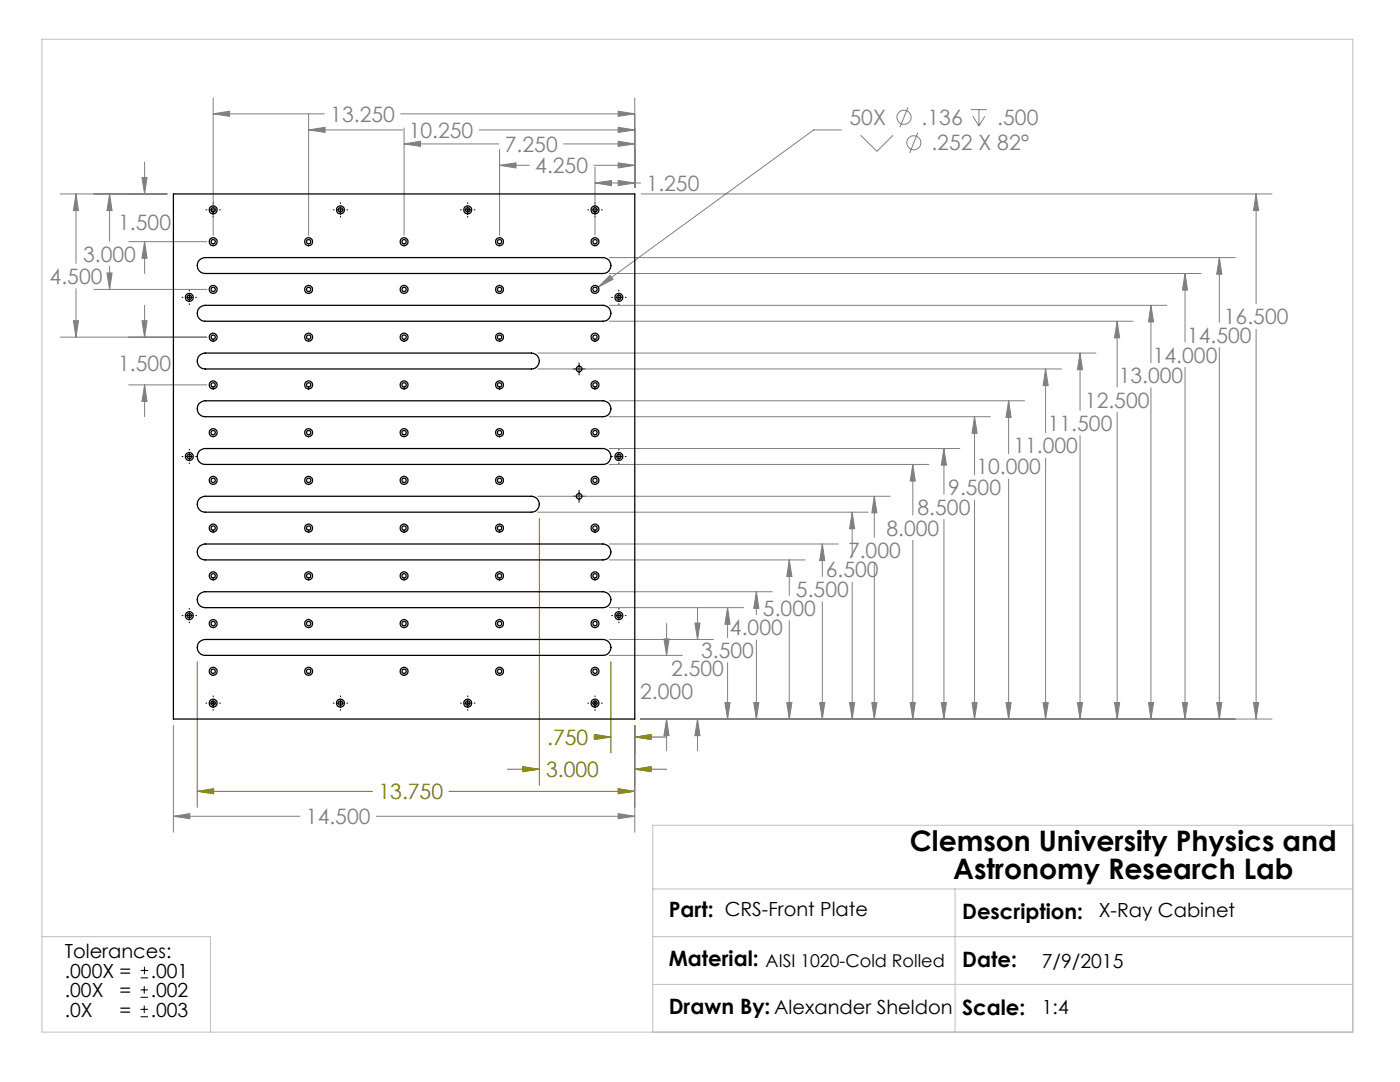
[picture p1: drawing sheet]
<svg xmlns="http://www.w3.org/2000/svg" width="279mm" height="216mm" viewBox="0 0 279 216" stroke-linecap="round" stroke-linejoin="round" font-family="sans-serif">
<g fill="none" stroke="#808080" stroke-width=".2">
<path d="M42.5 19.5v27.5M126.7 19.5v17.9M12 38.7h21.3M15.2 38.7l.5 3.3h-1.1zM15.2 38.7v13.9M21.9 38.7v9.4M21.9 38.7l.5 3.3h-1.1zM28.3 35.4h1.1l-.5 3.3zM28.9 32.3v6.4M42.5 22.7l3.3-.5v1zM42.5 22.7h22.2M61.6 25.9l3.3-.5v1z"/>
<path d="M61.6 22.8v24.2M61.6 25.9h18.8M80 22.7h46.7M80.6 25.5v21.5M80.6 28.7h19M80.6 28.7l3.3-.5v1zM95.6 25.9h31.1M99.7 33l3.3-.5v1zM99.7 29.8v17.2M99.7 33h5.9M112.5 28.7h14.2M118.5 33h8.2"/>
<path d="M118.7 36.5l3.3-.5v1zM118.7 33.3v13.7M118.7 36.5h9.1M123.4 36l3.3 .5-3.3 .5zM123.4 32.5l3.3 .5-3.3 .5zM123.4 28.2l3.3 .5-3.3 .5zM123.4 25.4l3.3 .5-3.3 .5zM123.4 22.2l3.3 .5-3.3 .5zM128 38.7h125.9M167.9 25.9h-5.5l-43 31.4M171.8 27l3.2 3.2 3.2-3.2M181.2 21.4l-1.6 4"/>
<path d="M183.2 26.5l-1.6 4M193.7 21.9h3.3M194.1 23.2l1.3 1.9M195.4 21.9v3.2M196.6 23.2l-1.2 1.9M250.7 38.7l.5 3.3h-1zM250.7 38.7v21.9M15.2 57.6v9.7M18.7 57.7h22.6M21.3 54.5h1.1l-.5 3.2zM21.9 53.2v4.5M25.7 48.2h15.6"/>
<path d="M28.9 48.2l.5 3.3h-1.1zM28.9 48.2v6.4M119.4 57.3l2.3-2.4 .6 .8zM121.6 54.6h118.1M121.6 51.4h124.9M236.5 54.6l.5 3.3h-1zM236.5 54.6v13.7M243.3 51.4v12.9M243.3 51.4l.5 3.3h-1zM12 67.3h29.3M14.6 64h1.1l-.5 3.3zM25.7 76.8h15.6"/>
<path d="M28.3 64h1.1l-.5 3.3zM28.9 76.8l.5 3.3h-1.1zM28.9 60.9v6.4M28.9 76.8v6.3M107.3 73.6h104.5M107.3 70.4h111.4M121.6 80h82.9M121.6 64.1h104.5M121.6 60.9h111.3M201.3 80l.5 3.3h-1zM201.3 80v10.5M208.7 73.6l.5 3.3h-1z"/>
<path d="M208.7 73.6v12.8M215.5 70.4l.5 3.4h-1zM215.5 70.4v11.5M223 64.1v13.1M223 64.1l.4 3.3h-1zM229.7 60.9l.5 3.3h-1zM229.7 60.9v11.5M229.7 77.4v66.1M236.5 73.3v70.2M243.3 69.4v74.1M250.7 65.7v77.8M107.3 99h70.4"/>
<path d="M121.6 92.7h63.7M121.6 89.5h70M121.6 83.1h76.1M174.5 99v8.2M174.5 99l.5 3.3h-1zM182.2 92.7l.5 3.3h-1.1zM182.2 92.7v10.1M188.4 89.5l.5 3.3h-1zM188.4 89.5v9.1M194.5 83.1l.5 3.4h-1zM194.5 83.1v11.7M194.5 99.8v43.7"/>
<path d="M201.3 95.6v47.9M208.7 91.4v52.1M215.5 86.9v56.6M223 82.3v61.2M107.3 102.2h65.9M121.6 118.1h32.5M121.6 111.7h39.1M121.6 108.5h45.7M151 118.1l.4 3.3h-1zM151 118.1v4.6M157.5 111.7l.5 3.3h-1zM157.5 111.7v7.1"/>
<path d="M164.1 108.5l.5 3.4h-1zM164.1 108.5v6.5M170.1 102.2l.5 3.3h-1.1zM170.1 102.2v8.9M170.1 116.2v27.3M174.5 112.3v31.2M182.2 107.8v35.7M188.4 103.6v39.9M121.6 130.8h14.6M121.6 127.6h20.8M121.6 121.2h26.8M132.5 127.5h1l-.5 3.3z"/>
<path d="M133 124.4v6.4M138.7 124.3h1l-.5 3.3zM139.2 121.2v6.4M145.2 121.2l.5 3.4h-1zM145.2 121.2v6M145.2 132.3v11.2M151 127.7v15.8M157.5 123.8v19.7M164.1 120.1v23.4M34.6 144.7v21.4M126.7 144.7v21.4M128 143.5h125.9"/>
<path d="M133 143.5l.5 3.3h-1zM133 143.5v6.3M139.2 143.5l.5 3.3h-1zM139.2 143.5v6.3M144.7 140.2h1l-.5 3.3zM150.4 140.2h1l-.4 3.3zM157 140.2h1l-.5 3.3zM163.6 140.2h1l-.5 3.3zM169.5 140.2h1.1l-.5 3.3zM174 140.2h1l-.5 3.3zM181.6 140.2h1.1l-.5 3.3zM187.9 140.2h1l-.5 3.3z"/>
<path d="M194 140.2h1l-.5 3.3zM200.8 140.2h1l-.5 3.3zM208.2 140.2h1l-.5 3.3zM215 140.2h1l-.5 3.3zM222.4 140.2h1l-.4 3.3zM229.2 140.2h1l-.5 3.3zM236 140.2h1l-.5 3.3zM242.8 140.2h1l-.5 3.3zM250.2 140.2h1l-.5 3.3zM34.6 162.9l3.3-.6v1.1zM34.6 162.9h25.3M75.1 162.9h51.6"/>
<path d="M123.4 162.3l3.3 .6-3.3 .5z"/>
<circle cx="180.4" cy="23.4" r="1.41"/>
<circle cx="182.4" cy="28.5" r="1.41"/>
</g>
<g fill="none" stroke="#000" stroke-width=".2">
<path d="M36.3 59.3h.2M37.1 59.3h1.3M37.8 57.9v.2M37.8 58.7v1.3M39.1 59.3h.1M41.1 41.9h.2M41.9 41.9h1.3M42.5 40.4v.2M42.5 41.2v1.3M42.5 43.1v.2M43.8 41.9h.2M66.5 41.9h.2"/>
<path d="M67.3 41.9h1.3M67.9 40.4v.2M67.9 41.2v1.3M67.9 43.1v.2M69.2 41.9h.2M91.9 41.9h.2M92.7 41.9h1.3M93.3 40.4v.2M93.3 41.2v1.3M93.3 43.1v.2M94.6 41.9h.2M117.3 41.9h.2"/>
<path d="M118.1 41.9h1.3M118.7 40.4v.2M118.7 41.2v1.3M118.7 43.1v.2M120 41.9h.2M122.1 59.3h.1M122.9 59.3h1.2M123.5 57.9v.2M123.5 58.7v1.3M124.8 59.3h.2M37.8 60.6v.2M114.4 73.6h2.4"/>
<path d="M115.6 72.4v2.4M123.5 60.6v.2M36.3 91.1h.2M37.1 91.1h1.3M37.8 89.6v.2M37.8 90.5v1.2M37.8 92.4v.1M39.1 91.1h.1M114.4 99h2.4M115.6 97.8v2.4M122.1 91.1h.1M122.9 91.1h1.2"/>
<path d="M123.5 89.6v.2M123.5 90.5v1.2M123.5 92.4v.1M124.8 91.1h.2M36.3 122.8h.2M37.1 122.8h1.3M37.8 121.4v.2M37.8 122.2v1.3M37.8 124.1v.2M39.1 122.8h.1M42.5 138.9v.1M42.5 139.7v1.2"/>
<path d="M67.9 138.9v.1M67.9 139.7v1.2M93.3 138.9v.1M93.3 139.7v1.2M118.7 138.9v.1M118.7 139.7v1.2M122.1 122.8h.1M122.9 122.8h1.2M123.5 121.4v.2M123.5 122.2v1.3M123.5 124.1v.2M124.8 122.8h.2"/>
<path d="M41.1 140.3h.2M41.9 140.3h1.3M42.5 141.6v.1M43.8 140.3h.2M66.5 140.3h.2M67.3 140.3h1.3M67.9 141.6v.1M69.2 140.3h.2M91.9 140.3h.2M92.7 140.3h1.3M93.3 141.6v.1M94.6 140.3h.2"/>
<path d="M117.3 140.3h.2M118.1 140.3h1.3M118.7 141.6v.1M120 140.3h.2M28 199h1.5M28 197.5h1.5M28.1 195.1h1.5M28.1 193.6h1.5M28.8 196.8v1.5M28.8 192.9v1.5M28 202.9h1.5M28 201.4h1.5"/>
<path d="M28.8 200.7v1.4"/>
</g>
<g fill="none" stroke="#808000" stroke-width=".2">
<path d="M107.6 103.5v53.2M39.4 132v29.1M121.9 132v18.2M39.4 157.9l3.3-.5v1zM39.4 157.9h34.9M89.6 157.9h37.1M101.3 153.5h6.3M104.3 153l3.3 .5-3.3 .5zM118.6 147.1h3.3M118.6 146.5l3.3 .6-3.3 .5zM123.4 157.4l3.3 .5-3.3 .5zM126.7 147.1l3.3-.6v1.1z"/>
<path d="M126.7 153.5l3.3-.5v1zM126.7 144.7v16.4M126.7 147.1h6.3M126.7 153.5h6.3"/>
</g>
<path d="M8.4 7.8h261.6v198.2h-261.6zM130.3 177.4h139.7M190.6 177.4v28.6M270 164.7h-139.7v41.3M8.4 186.9h33.6v19.1M130.3 186.9h139.7M130.3 196.4h139.7" fill="none" stroke="#c0c0c0" stroke-width=".2"/>
<path d="M123.4 157.4l3.3 .5-3.3 .5zM39.4 157.9l3.3-.5v1zM118.6 146.5l3.3 .6-3.3 .5zM126.7 147.1l3.3-.6v1.1zM104.3 153l3.3 .5-3.3 .5zM126.7 153.5l3.3-.5v1z" fill="#808000"/>
<path d="M133 143.5l.5 3.3h-1zM132.5 127.5h1l-.5 3.3zM139.2 143.5l.5 3.3h-1zM138.7 124.3h1l-.5 3.3zM144.7 140.2h1l-.5 3.3zM145.2 121.2l.5 3.4h-1zM150.4 140.2h1l-.4 3.3zM151 118.1l.4 3.3h-1zM157 140.2h1l-.5 3.3zM157.5 111.7l.5 3.3h-1zM163.6 140.2h1l-.5 3.3zM164.1 108.5l.5 3.4h-1zM169.5 140.2h1.1l-.5 3.3zM170.1 102.2l.5 3.3h-1.1zM174.5 99l.5 3.3h-1zM174 140.2h1l-.5 3.3zM181.6 140.2h1.1l-.5 3.3zM182.2 92.7l.5 3.3h-1.1zM187.9 140.2h1l-.5 3.3zM188.4 89.5l.5 3.3h-1zM194 140.2h1l-.5 3.3zM194.5 83.1l.5 3.4h-1zM200.8 140.2h1l-.5 3.3zM201.3 80l.5 3.3h-1zM208.2 140.2h1l-.5 3.3zM208.7 73.6l.5 3.3h-1zM215 140.2h1l-.5 3.3zM215.5 70.4l.5 3.4h-1zM222.4 140.2h1l-.4 3.3zM223 64.1l.4 3.3h-1zM229.2 140.2h1l-.5 3.3zM229.7 60.9l.5 3.3h-1zM236 140.2h1l-.5 3.3zM236.5 54.6l.5 3.3h-1zM242.8 140.2h1l-.5 3.3zM243.3 51.4l.5 3.3h-1zM250.2 140.2h1l-.5 3.3zM250.7 38.7l.5 3.3h-1zM34.6 162.9l3.3-.6v1.1zM123.4 162.3l3.3 .6-3.3 .5zM123.4 36l3.3 .5-3.3 .5zM118.7 36.5l3.3-.5v1zM123.4 32.5l3.3 .5-3.3 .5zM99.7 33l3.3-.5v1zM123.4 28.2l3.3 .5-3.3 .5zM80.6 28.7l3.3-.5v1zM123.4 25.4l3.3 .5-3.3 .5zM61.6 25.9l3.3-.5v1zM123.4 22.2l3.3 .5-3.3 .5zM42.5 22.7l3.3-.5v1zM28.3 35.4h1.1l-.5 3.3zM28.9 48.2l.5 3.3h-1.1zM21.3 54.5h1.1l-.5 3.2zM21.9 38.7l.5 3.3h-1.1zM14.6 64h1.1l-.5 3.3zM15.2 38.7l.5 3.3h-1.1zM28.9 76.8l.5 3.3h-1.1zM28.3 64h1.1l-.5 3.3zM119.4 57.3l2.9-1.6-.6-.8z" fill="#808080"/>
<g fill="none" stroke="#000" stroke-width=".25">
<path d="M34.6 38.7h92.1v104.8h-92.1zM39.8 51.9l1.2-.5h79.3a1.59 1.59 0 0 1 1.6 1.6 1.59 1.59 0 0 1-1.6 1.6h-79.3a1.59 1.59 0 0 1-1.5-1 1.59 1.59 0 0 1 .3-1.7zM39.8 70.9l1.2-.5h65a1.59 1.59 0 0 1 1.6 1.6 1.59 1.59 0 0 1-1.6 1.6h-65a1.59 1.59 0 0 1-1.5-1 1.59 1.59 0 0 1 .3-1.7zM39.8 61.4l1.2-.5h79.3a1.59 1.59 0 0 1 1.6 1.6 1.59 1.59 0 0 1-1.6 1.6h-79.3a1.59 1.59 0 0 1-1.5-1 1.59 1.59 0 0 1 .3-1.7zM39.8 80.4l1.2-.4h79.3a1.59 1.59 0 0 1 1.6 1.6 1.59 1.59 0 0 1-1.6 1.5h-79.3a1.59 1.59 0 0 1-1.5-.9 1.59 1.59 0 0 1 .3-1.8zM39.8 90l1.2-.5h79.3a1.59 1.59 0 0 1 1.6 1.6 1.59 1.59 0 0 1-1.6 1.6h-79.3a1.59 1.59 0 0 1-1.5-1 1.59 1.59 0 0 1 .3-1.7zM39.8 99.5l1.2-.5h65a1.59 1.59 0 0 1 1.6 1.6 1.59 1.59 0 0 1-1.6 1.6h-65a1.59 1.59 0 0 1-1.5-1 1.59 1.59 0 0 1 .3-1.7zM39.8 109l1.2-.5h79.3a1.59 1.59 0 0 1 1.6 1.6 1.59 1.59 0 0 1-1.6 1.6h-79.3a1.59 1.59 0 0 1-1.5-1 1.59 1.59 0 0 1 .3-1.7zM39.8 118.5l1.2-.4h79.3a1.59 1.59 0 0 1 1.6 1.6 1.59 1.59 0 0 1-1.6 1.5h-79.3a1.59 1.59 0 0 1-1.5-.9 1.59 1.59 0 0 1 .3-1.8zM39.8 128.1l1.2-.5h79.3a1.59 1.59 0 0 1 1.6 1.6 1.59 1.59 0 0 1-1.6 1.6h-79.3a1.59 1.59 0 0 1-1.5-1 1.59 1.59 0 0 1 .3-1.7z"/>
<circle cx="37.8" cy="59.3" r=".43"/>
<circle cx="37.8" cy="59.3" r=".81"/>
<circle cx="42.5" cy="57.7" r=".43"/>
<circle cx="42.5" cy="48.2" r=".43"/>
<circle cx="42.5" cy="41.9" r=".43"/>
<circle cx="42.5" cy="41.9" r=".81"/>
<circle cx="42.5" cy="57.8" r=".81"/>
<circle cx="42.5" cy="48.2" r=".81"/>
<circle cx="61.6" cy="48.2" r=".43"/>
<circle cx="61.6" cy="57.7" r=".43"/>
<circle cx="61.6" cy="57.8" r=".81"/>
<circle cx="61.6" cy="48.2" r=".81"/>
<circle cx="67.9" cy="41.9" r=".43"/>
<circle cx="67.9" cy="41.9" r=".81"/>
<circle cx="80.6" cy="48.2" r=".43"/>
<circle cx="80.6" cy="57.7" r=".43"/>
<circle cx="80.6" cy="48.2" r=".81"/>
<circle cx="80.6" cy="57.8" r=".81"/>
<circle cx="93.3" cy="41.9" r=".43"/>
<circle cx="93.3" cy="41.9" r=".81"/>
<circle cx="99.7" cy="48.2" r=".43"/>
<circle cx="99.7" cy="57.7" r=".43"/>
<circle cx="99.7" cy="48.2" r=".81"/>
<circle cx="99.7" cy="57.8" r=".81"/>
<circle cx="118.7" cy="48.2" r=".43"/>
<circle cx="118.7" cy="41.9" r=".43"/>
<circle cx="118.7" cy="57.7" r=".43"/>
<circle cx="118.7" cy="48.2" r=".81"/>
<circle cx="118.7" cy="41.9" r=".81"/>
<circle cx="118.7" cy="57.8" r=".81"/>
<circle cx="123.5" cy="59.3" r=".43"/>
<circle cx="123.5" cy="59.3" r=".81"/>
<circle cx="42.5" cy="76.8" r=".43"/>
<circle cx="42.5" cy="67.3" r=".43"/>
<circle cx="42.5" cy="76.8" r=".81"/>
<circle cx="42.5" cy="67.3" r=".81"/>
<circle cx="61.6" cy="76.8" r=".43"/>
<circle cx="61.6" cy="67.3" r=".43"/>
<circle cx="61.6" cy="76.8" r=".81"/>
<circle cx="61.6" cy="67.3" r=".81"/>
<circle cx="80.6" cy="76.8" r=".43"/>
<circle cx="80.6" cy="67.3" r=".43"/>
<circle cx="80.6" cy="67.3" r=".81"/>
<circle cx="80.6" cy="76.8" r=".81"/>
<circle cx="99.7" cy="76.8" r=".43"/>
<circle cx="99.7" cy="67.3" r=".43"/>
<circle cx="99.7" cy="76.8" r=".81"/>
<circle cx="99.7" cy="67.3" r=".81"/>
<circle cx="115.6" cy="73.6" r=".56"/>
<circle cx="118.7" cy="76.8" r=".43"/>
<circle cx="118.7" cy="67.3" r=".43"/>
<circle cx="118.7" cy="76.8" r=".81"/>
<circle cx="118.7" cy="67.3" r=".81"/>
<circle cx="37.8" cy="91.1" r=".43"/>
<circle cx="37.8" cy="91.1" r=".81"/>
<circle cx="42.5" cy="95.8" r=".43"/>
<circle cx="42.5" cy="86.3" r=".43"/>
<circle cx="42.5" cy="95.9" r=".81"/>
<circle cx="42.5" cy="86.3" r=".81"/>
<circle cx="61.6" cy="95.8" r=".43"/>
<circle cx="61.6" cy="86.3" r=".43"/>
<circle cx="61.6" cy="86.3" r=".81"/>
<circle cx="61.6" cy="95.9" r=".81"/>
<circle cx="80.6" cy="95.8" r=".43"/>
<circle cx="80.6" cy="86.3" r=".43"/>
<circle cx="80.6" cy="95.9" r=".81"/>
<circle cx="80.6" cy="86.3" r=".81"/>
<circle cx="99.7" cy="95.8" r=".43"/>
<circle cx="99.7" cy="86.3" r=".43"/>
<circle cx="99.7" cy="95.9" r=".81"/>
<circle cx="99.7" cy="86.3" r=".81"/>
<circle cx="115.6" cy="99" r=".56"/>
<circle cx="118.7" cy="95.8" r=".43"/>
<circle cx="118.7" cy="86.3" r=".43"/>
<circle cx="118.7" cy="86.3" r=".81"/>
<circle cx="118.7" cy="95.9" r=".81"/>
<circle cx="123.5" cy="91.1" r=".43"/>
<circle cx="123.5" cy="91.1" r=".81"/>
<circle cx="42.5" cy="105.4" r=".43"/>
<circle cx="42.5" cy="114.9" r=".43"/>
<circle cx="42.5" cy="105.4" r=".81"/>
<circle cx="42.5" cy="114.9" r=".81"/>
<circle cx="61.6" cy="105.4" r=".43"/>
<circle cx="61.6" cy="114.9" r=".43"/>
<circle cx="61.6" cy="114.9" r=".81"/>
<circle cx="61.6" cy="105.4" r=".81"/>
<circle cx="80.6" cy="105.4" r=".43"/>
<circle cx="80.6" cy="114.9" r=".43"/>
<circle cx="80.6" cy="114.9" r=".81"/>
<circle cx="80.6" cy="105.4" r=".81"/>
<circle cx="99.7" cy="105.4" r=".43"/>
<circle cx="99.7" cy="114.9" r=".43"/>
<circle cx="99.7" cy="105.4" r=".81"/>
<circle cx="99.7" cy="114.9" r=".81"/>
<circle cx="118.7" cy="105.4" r=".43"/>
<circle cx="118.7" cy="114.9" r=".43"/>
<circle cx="118.7" cy="114.9" r=".81"/>
<circle cx="118.7" cy="105.4" r=".81"/>
<circle cx="37.8" cy="122.8" r=".43"/>
<circle cx="37.8" cy="122.8" r=".81"/>
<circle cx="42.5" cy="133.9" r=".43"/>
<circle cx="42.5" cy="124.4" r=".43"/>
<circle cx="42.5" cy="124.4" r=".81"/>
<circle cx="42.5" cy="134" r=".81"/>
<circle cx="61.6" cy="133.9" r=".43"/>
<circle cx="61.6" cy="124.4" r=".43"/>
<circle cx="61.6" cy="124.4" r=".81"/>
<circle cx="61.6" cy="134" r=".81"/>
<circle cx="80.6" cy="133.9" r=".43"/>
<circle cx="80.6" cy="124.4" r=".43"/>
<circle cx="80.6" cy="134" r=".81"/>
<circle cx="80.6" cy="124.4" r=".81"/>
<circle cx="99.7" cy="133.9" r=".43"/>
<circle cx="99.7" cy="124.4" r=".43"/>
<circle cx="99.7" cy="134" r=".81"/>
<circle cx="99.7" cy="124.4" r=".81"/>
<circle cx="118.7" cy="133.9" r=".43"/>
<circle cx="118.7" cy="124.4" r=".43"/>
<circle cx="118.7" cy="134" r=".81"/>
<circle cx="118.7" cy="124.4" r=".81"/>
<circle cx="123.5" cy="122.8" r=".43"/>
<circle cx="123.5" cy="122.8" r=".81"/>
<circle cx="42.5" cy="140.3" r=".43"/>
<circle cx="42.5" cy="140.3" r=".81"/>
<circle cx="67.9" cy="140.3" r=".43"/>
<circle cx="67.9" cy="140.3" r=".81"/>
<circle cx="93.3" cy="140.3" r=".43"/>
<circle cx="93.3" cy="140.3" r=".81"/>
<circle cx="118.7" cy="140.3" r=".43"/>
<circle cx="118.7" cy="140.3" r=".81"/>
</g>
<g font-size="5.6">
<text x="181.6" y="169.8">Clemson University Physics and</text>
<text x="190.2" y="175.5">Astronomy Research Lab</text>
</g>
<g font-size="4.2" fill="#808080">
<text x="65.9" y="24.3">13.250</text>
<text x="81.6" y="27.5">10.250</text>
<text x="169.5" y="24.9">50X</text>
<text x="183.9" y="24.9">.136</text>
<text x="199" y="24.9">.500</text>
<text x="100.8" y="30.3">7.250</text>
<text x="106.8" y="34.6">4.250</text>
<text x="185.9" y="30">.252 X 82°</text>
<text x="129" y="38.1">1.250</text>
<text x="23.6" y="45.9">1.500</text>
<text x="16.6" y="52.2">3.000</text>
<text x="9.9" y="56.7">4.500</text>
<text x="244.3" y="64.7">16.500</text>
<text x="236.9" y="68.4">14.500</text>
<text x="23.6" y="74.1">1.500</text>
<text x="223.3" y="76.5">13.000</text>
<text x="230.1" y="72.4">14.000</text>
<text x="216.5" y="81.3">12.500</text>
<text x="209.1" y="86">11.500</text>
<text x="194.9" y="94.6">10.000</text>
<text x="202.3" y="90.5">11.000</text>
<text x="189.2" y="98.9">9.500</text>
<text x="176.9" y="106.9">8.000</text>
<text x="183.1" y="102.7">8.500</text>
<text x="169.2" y="111.3">7.000</text>
<text x="158.9" y="119.2">5.500</text>
<text x="164.8" y="115.2">6.500</text>
<text x="152.3" y="122.9">5.000</text>
<text x="139.9" y="131.3">3.500</text>
<text x="145.7" y="126.8">4.000</text>
<text x="133.9" y="135">2.500</text>
<text x="127.8" y="139.5">2.000</text>
<text x="61.1" y="164.4">14.500</text>
</g>
<g font-size="4.2" fill="#808000">
<text x="109.2" y="148.6">.750</text>
<text x="109" y="155.1">3.000</text>
<text x="75.5" y="159.5">13.750</text>
</g>
<g font-size="4.2">
<text x="133.5" y="183.1">Part: CRS-Front Plate</text>
<text x="192" y="183.3">Description:</text>
<text x="133.5" y="192.7">Material:</text>
<text x="192" y="192.9">Date:</text>
<text x="133.5" y="202.3">Drawn By: Alexander Sheldon</text>
<text x="192" y="202.5">Scale:</text>
</g>
<g font-size="3.9">
<text x="219.3" y="183.1">X-Ray Cabinet</text>
<text x="12.9" y="191.2">Tolerances:</text>
<text x="12.9" y="195.1">.000X =</text>
<text x="30.1" y="195.1">.001</text>
<text x="207.9" y="193.1">7/9/2015</text>
<text x="12.9" y="199">.00X</text>
<text x="12.9" y="202.8">.0X</text>
<text x="23.9" y="202.8">=</text>
<text x="23.9" y="199">=</text>
<text x="30.1" y="202.8">.003</text>
<text x="30.1" y="199">.002</text>
<text x="207.9" y="202.3">1:4</text>
</g>
<text font-size="3.5" x="152.8" y="192.9">AISI 1020-Cold Rolled</text>
</svg>
